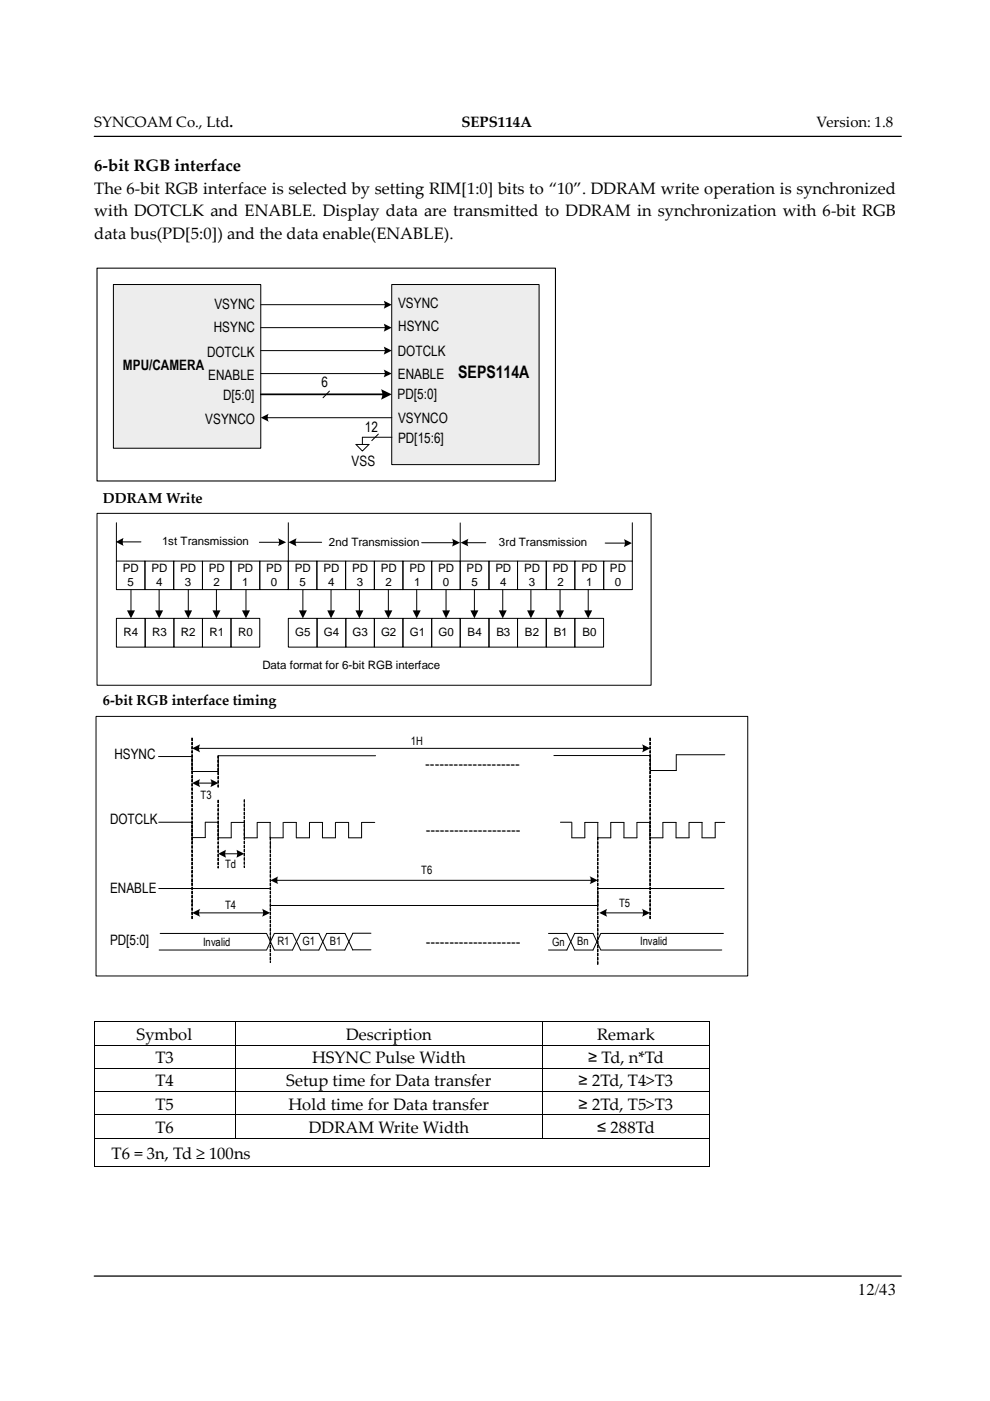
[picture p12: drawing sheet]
<svg xmlns="http://www.w3.org/2000/svg" width="210mm" height="297mm" viewBox="0 0 210 297" stroke-linecap="round" stroke-linejoin="round" font-family="sans-serif">
<path d="M20 28.9h171.1M20 270.6h171.1" fill="none" stroke="#000" stroke-width=".26"/>
<path d="M20.6 56.9h97.2v45.1h-97.2z" fill="none" stroke="#000" stroke-width=".23"/>
<path d="M24 60.3h31.3v34.7h-31.3z" fill-rule="evenodd" fill="#e8eef7"/>
<path d="M24 60.3h31.3v34.7h-31.3z" fill="none" stroke="#000" stroke-width=".21"/>
<path d="M83.1 60.3h31.2v38.2h-31.2z" fill-rule="evenodd" fill="#e8eef7"/>
<g fill="none" stroke="#000" stroke-width=".21">
<path d="M55.3 64.6h26.5M55.3 69.5h26.5M55.3 74.3h26.5M55.3 79.2h26.5M83.1 60.3h31.2v38.2h-31.2zM56.6 88.6h26.5M69.8 82.9l-1.3 1.4M75.5 94.2h2.7l-1.4 1.4zM80.2 92l-1.4 1.4M83.1 92.7h-6.3v1.5M20.6 108.8h117.4v36.5h-117.4zM24.7 119h6v6h-6z"/>
<path d="M24.7 110.8v8.2M25.8 114.9h4.1M30.7 119h6.1v6h-6.1zM36.8 119h6.1v6h-6.1zM42.9 119h6.1v6h-6.1zM49 119h6.1v6h-6.1zM55 115h4.4M55.1 119h6v6h-6zM61.1 119h6.1v6h-6.1zM61.1 110.8v8.2M62.4 115h5.8M67.2 119h6.1v6h-6.1z"/>
<path d="M73.3 119h6.1v6h-6.1zM79.4 119h6v6h-6zM85.4 119h6.1v6h-6.1zM89.4 115.1h6.9M91.5 119h6.1v6h-6.1zM97.6 119h6.1v6h-6.1zM97.6 110.9v8.1M98.9 115.1h4.1M103.7 119h6v6h-6zM109.7 119h6.1v6h-6.1zM115.8 119h6.1v6h-6.1zM121.9 119h6.1v6h-6.1z"/>
<path d="M128 119h6.1v6h-6.1zM128.3 115.1h4.4M134.1 110.8v8.2M24.7 131.1h6.1v6.1h-6.1zM27.8 125v4.6M30.8 131.1h6.1v6.1h-6.1zM33.7 125v4.6M36.9 131.1h6v6.1h-6zM39.9 125v4.6M42.9 131.1h6.1v6.1h-6.1zM45.9 125v4.6M49 131.1h6.1v6.1h-6.1z"/>
<path d="M52.2 125v4.6M61.1 131.1h6.1v6.1h-6.1zM64.2 125v4.6M67.2 131.1h6.1v6.1h-6.1zM70.2 125v4.6M73.3 131.1h6.1v6.1h-6.1zM76.2 125v4.6M79.4 131.1h6v6.1h-6zM82.3 125v4.6M85.4 131.1h6.1v6.1h-6.1zM88.3 125v4.6M91.5 131.1h6.1v6.1h-6.1z"/>
<path d="M94.6 125v4.6M97.6 131.1h6.1v6.1h-6.1zM100.6 125v4.6M103.7 131.1h6v6.1h-6zM106.6 125v4.6M109.7 131.1h6.1v6.1h-6.1zM112.6 125v4.6M115.8 131.1h6.1v6.1h-6.1zM118.7 125v4.6M121.9 131.1h6.1v6.1h-6.1zM124.7 125v4.6M20.4 151.9h138.1v55h-138.1z"/>
<path d="M40.7 156.5l.1 .6zM40.7 157.4l.1 .5zM40.7 158.2v.6zM40.7 159.1l.1 .6zM42 158.7h94.5M137.8 156.5v.6zM137.8 157.4v.5zM137.8 158.2v.6zM137.8 159.1l.1 .6zM137.8 160v.6zM33.7 174.3h7v3.3h2.8v-3.3M40.7 160l.1 .6z"/>
<path d="M40.7 160.9l.1 .6zM40.7 161.8l.1 .5zM40.7 162.6l.1 .6zM40.7 163.5l.1 .6zM40.7 164.4v.6zM40.7 166.2l.1 .5zM40.7 167v.6zM40.7 167.9l.1 .5zM40.7 169.6l.1 .6zM40.7 170.6l.1 .5zM40.7 171.4v.6zM40.7 172.3l.1 .5z"/>
<path d="M40.7 173.2l.1 .5zM40.7 174l.1 .6zM40.7 174.9l.1 .6zM40.7 176.7l.1 .5zM40.7 177.5v.6zM40.7 178.4l.1 .6zM40.7 179.3l.1 .6zM40.7 165.2l.1 .6zM40.7 168.7l.1 .6zM40.7 175.8l.1 .6zM42 166h3M43.6 174.3h2.7"/>
<path d="M46.2 169.6l.1 .6zM46.2 170.5l.1 .6zM46.2 171.4l.1 .6zM46.2 172.3l.1 .6zM46.2 173.1l.1 .6zM46.2 174l.1 .6zM46.2 174.9l.1 .6zM46.2 175.8l.1 .6zM46.2 176.7l.1 .5zM46.2 177.5l.1 .6zM46.2 178.4l.1 .6zM46.2 179.3l.1 .6z"/>
<path d="M46.2 160.2l.1 .6zM46.2 161.1l.1 .6zM46.2 162l.1 .6zM46.2 162.9l.1 .5zM46.2 163.7l.1 .6zM46.2 164.6l.1 .6zM46.2 165.5l.1 .6zM46.2 166.4l.1 .5zM46.3 174.4v3.2h2.7v-3.2M49.1 174.4h2.7v3.2h2.7v-3.2h2.9M51.8 169.5v.6zM51.8 170.4v.6z"/>
<path d="M51.8 171.3v.6zM51.8 172.2v.6zM51.8 173v.6zM51.8 173.9v.6zM51.8 174.8v.6zM51.8 175.7v.5zM51.8 176.5v.7zM51.8 177.4v.6zM51.8 178.3v.6zM51.8 179.2v.6zM57.3 177.5v.6zM57.3 178.4v.6z"/>
<path d="M57.3 179.3v.6zM57.3 174.4v3.2h2.7v-3.2M60.1 174.4h2.7v3.2h2.8v-3.2M65.7 174.4h2.7M68.4 174.4v3.2h2.7v-3.2M71.2 174.4h2.7v3.2h2.8v-3.2M76.7 174.4h2.8M79.6 160.2h-33.3v3.4h-5.6v-3.2h-7.1M117.4 160.2h20.5v3.2M118.8 174.3h2.4M121.2 174.4v3.2h2.8v-3.2M124 174.4h2.8"/>
<path d="M126.7 177.5v.6zM126.7 178.4v.6zM126.7 179.3v.6zM126.7 174.4v3.2h2.8v-3.2M129.5 174.4h2.8v3.2h2.7v-3.2M135.1 174.4h2.7v3.2h2.7v-3.2h2.8v3.2h2.8v-3.2M137.8 160.9v.6zM137.8 161.8l.1 .5zM137.8 162.6v.6zM137.8 163.5v.6zM137.8 164.4v.6zM137.8 165.2v.6z"/>
<path d="M137.8 166.1v.6zM137.8 167v.6zM137.8 167.9l.1 .5zM137.8 168.7v.6zM137.8 169.6v.6zM137.8 170.5l.1 .6zM137.8 171.4v.6zM137.8 172.3l.1 .5zM137.8 173.1v.6zM137.8 174v.6zM137.8 174.9l.1 .6zM137.8 175.8v.6z"/>
<path d="M137.8 176.7v.5zM137.8 177.5v.6zM137.8 178.4v.6zM137.8 179.3v.6zM146.1 174.4h2.8M148.8 174.4v3.2h2.8M153.7 160h-10.3v3.4h-5.6M153.7 174.4h-2.1v3.2M33.7 188.4h23.4M34 197.9h22.5l1.7 3.5h3.8l1.7-3.5h3.9l1.7 3.5h3.8l1.7-3.5M40.7 180.2v.6zM40.7 181.1l.1 .5z"/>
<path d="M40.7 181.9l.1 .6zM40.7 182.8l.1 .6zM40.7 183.7l.1 .5zM40.7 184.6l.1 .5zM40.7 185.4l.1 .6zM40.7 186.4v.5zM40.7 187.2l.1 .6zM40.7 188.1l.1 .5zM40.7 189l.1 .5zM40.7 189.8l.1 .6zM40.7 190.7v.6zM40.7 191.6l.1 .6z"/>
<path d="M40.7 192.5l.1 .5zM40.7 193.3v.6zM40.7 194.2l.1 .6zM42 193.5h14M46.2 180.2l.1 .6zM46.2 181.1l.1 .6zM46.2 181.9l.1 .6zM46.2 182.8l.1 .6zM46.2 183.7l.1 .4zM47.5 181h3M51.8 180.1v.5zM51.8 180.9v.6z"/>
<path d="M51.8 181.8v.6zM51.8 182.7v.6zM51.8 183.6v.3zM57.3 180.2v.6zM57.3 181.1v.6zM57.3 181.9l.1 .6zM57.3 182.8v.6zM57.3 183.7v.6zM57.3 184.6l.1 .5zM57.3 185.5v.5zM57.3 186.4v.5zM57.3 187.2v.6z"/>
<path d="M57.3 188.1v.6zM57.3 189l.1 .5zM57.3 190.7v.6zM57.3 191.6v.6zM57.3 192.4v.6zM57.3 193.3v.6zM57.3 194.2v.6zM57.3 195.1l.1 .6zM57.3 196v.6zM57.3 196.8v.6zM57.3 197.7l.1 .6zM57.3 198.6v.6z"/>
<path d="M57.3 199.5v.6zM57.3 192h69.3M57.3 189.8v.6zM58.6 186.6h66.9M62 197.9h-3.8l-1.7 3.5M62.1 197.9l1.6 3.5h3.9l1.7-3.5h3.8M73.2 197.9l1.6 3.5M74.8 197.9h3.9M116.3 197.9h3.9l1.6 3.5h3.9l1.7-3.5M126.7 180.2v.6zM126.7 181.1v.6zM126.7 181.9l.1 .6z"/>
<path d="M126.7 182.8v.6zM126.7 183.7v.6zM126.7 184.6l.1 .5zM126.7 185.5v.5zM126.7 186.4v.5zM126.7 187.2v.6zM126.7 188.1v.6zM126.7 189l.1 .5zM126.7 190.7v.6zM126.7 191.6v.6zM126.7 192.4v.6zM126.7 193.3v.6z"/>
<path d="M126.7 194.2v.6zM126.7 195.1l.1 .6zM126.7 196v.6zM126.7 196.8v.6zM126.7 197.7l.1 .6zM126.7 198.6v.6zM126.7 199.5v.6zM126.7 189.8v.6zM126.7 188.8v3.2M126.8 188.4h26.7M127.5 197.9h25.9M128.3 193.5h8.2"/>
<path d="M137.8 180.2v.6zM137.8 181.1l.1 .5zM137.8 181.9v.6zM137.8 182.8v.6zM137.8 183.7l.1 .5zM137.8 184.5v.6zM137.8 185.4v.6zM137.8 186.3v.6zM137.8 187.2v.6zM137.8 188.1v.5zM137.8 188.9v.6zM137.8 189.8v.6z"/>
<path d="M137.8 190.7v.6zM137.8 191.6v.6zM137.8 192.4v.6zM137.8 193.3v.6zM137.8 194.2l.1 .6zM20 216.7v4.8M20.1 216.6h29.6M33.7 201.4h22.7M49.8 216.7v4.8M49.9 216.6h65.1M57.3 200.4v.6zM57.3 201.2v.6z"/>
<path d="M57.3 202.1v.6zM57.3 203v.6zM57.3 203.9v.1zM74.8 201.4h3.9M115.1 216.7v4.8M115.2 216.6h35.1M116.3 201.4h3.9l1.6-3.5h3.9l1.7 3.5M126.7 200.4v.6zM126.7 201.2v.6zM126.7 202.1v.6zM126.7 203v.6zM126.7 203.9v.6z"/>
<path d="M127.5 201.4h25.5M150.4 216.7v4.8M20 221.7v4.7M20 226.6v4.8M20 231.5v4.8M20 236.4v4.8M20.1 221.6h29.6M20.1 226.5h29.6M20.1 231.4h29.6M20.1 236.3h29.6M49.8 221.7v4.7M49.8 226.6v4.8"/>
<path d="M49.8 231.5v4.8M49.8 236.4v4.8M49.9 221.6h65.1M49.9 226.5h65.1M49.9 231.4h65.1M49.9 236.3h65.1M115.1 221.7v4.7M115.1 226.6v4.8M115.1 231.5v4.8M115.1 236.4v4.8M115.2 221.6h35.1M115.2 226.5h35.1"/>
<path d="M115.2 231.4h35.1M115.2 236.3h35.1M150.4 221.7v4.7M150.4 226.6v4.8M150.4 231.5v4.8M150.4 236.4v4.8M20 241.4v5.8M20.1 241.3h29.6M20.1 247.3h130.2M49.9 241.3h65.1M115.2 241.3h35.1M150.4 241.4v5.8"/>
</g>
<g fill="#000">
<path d="M26.9 129.4h1.7l-.8 1.7zM32.9 129.4h1.7l-.9 1.7zM39.1 129.4h1.6l-.8 1.7zM45 129.4h1.7l-.8 1.7zM51.3 129.4h1.7l-.8 1.7zM63.4 129.4h1.7l-.9 1.7zM69.4 129.4h1.6l-.8 1.7zM75.4 129.4h1.6l-.8 1.7zM81.5 129.4h1.7l-.9 1.7zM87.5 129.4h1.7l-.9 1.7zM93.8 129.4h1.6l-.8 1.7zM99.7 129.4h1.7l-.8 1.7z"/>
<path d="M105.7 129.4h1.7l-.8 1.7zM111.8 129.4h1.6l-.8 1.7zM117.9 129.4h1.7l-.9 1.7zM123.9 129.4h1.7l-.9 1.7z"/>
<path d="M81.4 63.8l1.7 .8-1.7 .8 .2-.6z" fill-rule="evenodd"/>
<path d="M81.4 68.6l1.7 .9-1.7 .8 .2-.6z" fill-rule="evenodd"/>
<path d="M81.4 73.5l1.7 .8-1.7 .9 .2-.7z" fill-rule="evenodd"/>
<path d="M81.4 78.4l1.7 .8-1.7 .8 .2-.6z" fill-rule="evenodd"/>
<path d="M55.3 88.6l1.7-.9-.2 .5v.7l.2 .5z" fill-rule="evenodd"/>
<path d="M80.8 82.5l2.3 1.1-2.3 1.2 .3-1z" fill-rule="evenodd"/>
<path d="M24.6 114.9l1.6-.9-.2 .6 .2 1.1z" fill-rule="evenodd"/>
<path d="M59 114.1l1.7 .9-1.7 .8 .2-.7z" fill-rule="evenodd"/>
<path d="M61.2 115l1.7-.9-.2 .5 .2 1.2z" fill-rule="evenodd"/>
<path d="M95.8 114.2l1.7 .9-1.7 .8 .3-.8z" fill-rule="evenodd"/>
<path d="M97.7 115.1l1.7-.9-.3 .5v.7l.3 .5z" fill-rule="evenodd"/>
<path d="M132.3 114.3l1.7 .8-1.7 .9 .2-.8z" fill-rule="evenodd"/>
<path d="M40.7 158.7l1.7-.9-.2 .7 .2 1z" fill-rule="evenodd"/>
<path d="M136.1 157.8l1.7 .9-1.7 .8 .3-.7z" fill-rule="evenodd"/>
<path d="M40.7 166l1.7-.8-.2 .6 .2 1.1z" fill-rule="evenodd"/>
<path d="M44.6 165.2l1.7 .8-1.7 .9 .2-.8z" fill-rule="evenodd"/>
<path d="M40.7 193.5l1.7-.8-.2 .6 .2 1.1z" fill-rule="evenodd"/>
<path d="M46.3 181l1.6-.8a1.8 1.8 0 0 0 0 1.7z" fill-rule="evenodd"/>
<path d="M50.1 180.2l1.7 .8-1.7 .9 .2-.7z" fill-rule="evenodd"/>
<path d="M55.6 192.7l1.7 .8-1.7 .9 .2-.6z" fill-rule="evenodd"/>
<path d="M57.3 186.6l1.7-.8-.2 .5v.6l.2 .6z" fill-rule="evenodd"/>
<path d="M125.1 185.8l1.6 .8-1.6 .9 .2-.8z" fill-rule="evenodd"/>
<path d="M127 193.5l1.7-.8-.2 .8 .2 .9z" fill-rule="evenodd"/>
<path d="M136.1 192.7l1.7 .8-1.7 .9 .3-.8z" fill-rule="evenodd"/>
</g>
<path d="M55.3 83.6h26.1" fill="none" stroke="#000" stroke-width=".37"/>
<g fill="#000">
<path d="M19.9 216.5h.2v.2h-.2zM49.7 216.5h.2v.2h-.2zM115 216.5h.2v.2h-.2zM150.3 216.5h.2v.2h-.2zM19.9 221.5h.2v.2h-.2zM19.9 226.4h.2v.2h-.2zM19.9 231.4h.2v.1h-.2zM19.9 236.3h.2v.1h-.2zM49.7 221.5h.2v.2h-.2zM49.7 226.4h.2v.2h-.2zM49.7 231.4h.2v.1h-.2zM49.7 236.3h.2v.1h-.2z"/>
<path d="M115 221.5h.2v.2h-.2zM115 226.4h.2v.2h-.2zM115 231.4h.2v.1h-.2zM115 236.3h.2v.1h-.2zM150.3 221.5h.2v.2h-.2zM150.3 226.4h.2v.2h-.2zM150.3 231.4h.2v.1h-.2zM150.3 236.3h.2v.1h-.2zM19.9 241.2h.2v.2h-.2zM19.9 247.2h.2v.2h-.2zM49.7 241.2h.2v.2h-.2zM115 241.2h.2v.2h-.2z"/>
<path d="M150.3 241.2h.2v.2h-.2zM150.3 247.2h.2v.2h-.2z"/>
<path d="M40.7 156.5l.1 .6zM40.7 157.4l.1 .5zM40.7 158.2v.6zM40.7 159.1l.1 .6zM40.7 160l.1 .6zM40.7 160.9l.1 .6zM40.7 161.8l.1 .5zM40.7 162.6l.1 .6zM40.7 163.5l.1 .6zM40.7 164.4v.6zM40.7 165.2l.1 .6zM40.7 166.2l.1 .5zM40.7 167v.6zM40.7 167.9l.1 .5zM40.7 168.7l.1 .6zM40.7 169.6l.1 .6zM40.7 170.6l.1 .5zM40.7 171.4v.6zM40.7 172.3l.1 .5zM40.7 173.2l.1 .5zM40.7 174l.1 .6zM40.7 174.9l.1 .6zM40.7 175.8l.1 .6zM40.7 176.7l.1 .5zM40.7 177.5v.6zM40.7 178.4l.1 .6zM40.7 179.3l.1 .6zM40.7 180.2v.6zM40.7 181.1l.1 .5zM40.7 181.9l.1 .6zM40.7 182.8l.1 .6zM40.7 183.7l.1 .5zM40.7 184.6l.1 .5zM40.7 185.4l.1 .6zM40.7 186.4v.5zM40.7 187.2l.1 .6zM40.7 188.1l.1 .5zM40.7 189l.1 .5zM40.7 189.8l.1 .6zM40.7 190.7v.6zM40.7 191.6l.1 .6zM40.7 192.5l.1 .5zM40.7 193.3v.6zM40.7 194.2l.1 .6z"/>
<path d="M137.8 156.5v.6zM137.8 157.4v.5zM137.8 158.2v.6zM137.8 159.1l.1 .6zM137.8 160v.6zM137.8 160.9v.6zM137.8 161.8l.1 .5zM137.8 162.6v.6zM137.8 163.5v.6zM137.8 164.4v.6zM137.8 165.2v.6zM137.8 166.1v.6zM137.8 167v.6zM137.8 167.9l.1 .5zM137.8 168.7v.6zM137.8 169.6v.6zM137.8 170.5l.1 .6zM137.8 171.4v.6zM137.8 172.3l.1 .5zM137.8 173.1v.6zM137.8 174v.6zM137.8 174.9l.1 .6zM137.8 175.8v.6zM137.8 176.7v.5zM137.8 177.5v.6zM137.8 178.4v.6zM137.8 179.3v.6zM137.8 180.2v.6zM137.8 181.1l.1 .5zM137.8 181.9v.6zM137.8 182.8v.6zM137.8 183.7l.1 .5zM137.8 184.5v.6zM137.8 185.4v.6zM137.8 186.3v.6zM137.8 187.2v.6zM137.8 188.1v.5zM137.8 188.9v.6zM137.8 189.8v.6zM137.8 190.7v.6zM137.8 191.6v.6zM137.8 192.4v.6zM137.8 193.3v.6zM137.8 194.2l.1 .6z"/>
<path d="M46.2 169.6l.1 .6zM46.2 170.5l.1 .6zM46.2 171.4l.1 .6zM46.2 172.3l.1 .6zM46.2 173.1l.1 .6zM46.2 174l.1 .6zM46.2 174.9l.1 .6zM46.2 175.8l.1 .6zM46.2 176.7l.1 .5zM46.2 177.5l.1 .6zM46.2 178.4l.1 .6zM46.2 179.3l.1 .6zM46.2 180.2l.1 .6zM46.2 181.1l.1 .6zM46.2 181.9l.1 .6zM46.2 182.8l.1 .6zM46.2 183.7l.1 .4z"/>
<path d="M46.2 160.2l.1 .6zM46.2 161.1l.1 .6zM46.2 162l.1 .6zM46.2 162.9l.1 .5zM46.2 163.7l.1 .6zM46.2 164.6l.1 .6zM46.2 165.5l.1 .6zM46.2 166.4l.1 .5z"/>
<path d="M51.8 169.5v.6zM51.8 170.4v.6zM51.8 171.3v.6zM51.8 172.2v.6zM51.8 173v.6zM51.8 173.9v.6zM51.8 174.8v.6zM51.8 175.7v.5zM51.8 176.5v.7zM51.8 177.4v.6zM51.8 178.3v.6zM51.8 179.2v.6zM51.8 180.1v.5zM51.8 180.9v.6zM51.8 181.8v.6zM51.8 182.7v.6zM51.8 183.6v.3z"/>
<path d="M57.3 177.5v.6zM57.3 178.4v.6zM57.3 179.3v.6zM57.3 180.2v.6zM57.3 181.1v.6zM57.3 181.9l.1 .6zM57.3 182.8v.6zM57.3 183.7v.6zM57.3 184.6l.1 .5zM57.3 185.5v.5zM57.3 186.4v.5zM57.3 187.2v.6zM57.3 188.1v.6zM57.3 189l.1 .5zM57.3 189.8v.6zM57.3 190.7v.6zM57.3 191.6v.6zM57.3 192.4v.6zM57.3 193.3v.6zM57.3 194.2v.6zM57.3 195.1l.1 .6zM57.3 196v.6zM57.3 196.8v.6zM57.3 197.7l.1 .6zM57.3 198.6v.6zM57.3 199.5v.6zM57.3 200.4v.6zM57.3 201.2v.6zM57.3 202.1v.6zM57.3 203v.6zM57.3 203.9v.1z"/>
<path d="M126.7 177.5v.6zM126.7 178.4v.6zM126.7 179.3v.6zM126.7 180.2v.6zM126.7 181.1v.6zM126.7 181.9l.1 .6zM126.7 182.8v.6zM126.7 183.7v.6zM126.7 184.6l.1 .5zM126.7 185.5v.5zM126.7 186.4v.5zM126.7 187.2v.6zM126.7 188.1v.6zM126.7 189l.1 .5zM126.7 189.8v.6zM126.7 190.7v.6zM126.7 191.6v.6zM126.7 192.4v.6zM126.7 193.3v.6zM126.7 194.2v.6zM126.7 195.1l.1 .6zM126.7 196v.6zM126.7 196.8v.6zM126.7 197.7l.1 .6zM126.7 198.6v.6zM126.7 199.5v.6zM126.7 200.4v.6zM126.7 201.2v.6zM126.7 202.1v.6zM126.7 203v.6zM126.7 203.9v.6z"/>
</g>
<text font-size="3.7" x="97.1" y="80.1">SEPS114A</text>
<g font-size="3.5">
<text x="20" y="36.3">6-bit RGB interface</text>
<text x="20" y="41.1">The 6-bit RGB interface is selected by setting RIM[1:0] bits to “10”. DDRAM write operation is synchronized</text>
<text x="20" y="45.8">with DOTCLK and ENABLE. Display data are transmitted to DDRAM in synchronization with 6-bit RGB</text>
<text x="20" y="50.6">data bus(PD[5:0]) and the data enable(ENABLE).</text>
<text x="29" y="220.4">Symbol</text>
<text x="73.4" y="220.4">Description</text>
<text x="126.6" y="220.4">Remark</text>
<text x="32.9" y="225.4">T3</text>
<text x="66.2" y="225.4">HSYNC Pulse Width</text>
<text x="124.7" y="225.4">≥ Td, n*Td</text>
<text x="32.9" y="230.3">T4</text>
<text x="60.7" y="230.3">Setup time for Data transfer</text>
<text x="122.7" y="230.3">≥ 2Td, T4&gt;T3</text>
<text x="32.9" y="235.2">T5</text>
<text x="61.2" y="235.2">Hold time for Data transfer</text>
<text x="122.7" y="235.2">≥ 2Td, T5&gt;T3</text>
<text x="23.7" y="245.7">T6 = 3n, Td ≥ 100ns</text>
<text x="32.9" y="240.2">T6</text>
<text x="65.4" y="240.2">DDRAM Write Width</text>
<text x="126.6" y="240.2">≤ 288Td</text>
<text x="181.9" y="274.6">12/43</text>
</g>
<g font-size="3.2">
<text x="20" y="26.9">SYNCOAM Co., Ltd.</text>
<text x="97.8" y="26.9">SEPS114A</text>
<text x="173.1" y="26.9">Version: 1.8</text>
</g>
<g font-size="3">
<text x="45.5" y="65.5">VSYNC</text>
<text x="84.4" y="65.3">VSYNC</text>
<text x="45.3" y="70.4">HSYNC</text>
<text x="84.4" y="70.2">HSYNC</text>
<text x="43.9" y="75.7">DOTCLK</text>
<text x="84.3" y="75.5">DOTCLK</text>
<text x="26.1" y="78.4">MPU/CAMERA</text>
<text x="44.2" y="80.6">ENABLE</text>
<text x="68.2" y="82.1">6</text>
<text x="84.3" y="80.3">ENABLE</text>
<text x="43.5" y="89.8">VSYNCO</text>
<text x="47.3" y="84.7">D[5:0]</text>
<text x="84.3" y="84.5">PD[5:0]</text>
<text x="84.4" y="89.6">VSYNCO</text>
<text x="77.3" y="91.6">12</text>
<text x="84.4" y="94">PD[15:6]</text>
<text x="74.5" y="98.8">VSS</text>
<text x="21.8" y="106.7">DDRAM Write</text>
<text x="21.8" y="149.5">6-bit RGB interface timing</text>
<text x="24.3" y="160.9">HSYNC</text>
<text x="90.1" y="163">--------------------</text>
<text x="23.3" y="174.8">DOTCLK</text>
<text x="90.3" y="177">--------------------</text>
<text x="23.3" y="189.3">ENABLE</text>
<text x="23.3" y="200.4">PD[5:0]</text>
<text x="90.3" y="200.9">--------------------</text>
</g>
<g font-size="2.4">
<text x="34.4" y="115.7">1st Transmission</text>
<text x="69.7" y="115.9">2nd Transmission</text>
<text x="105.8" y="115.9">3rd Transmission</text>
<text x="26" y="121.3">PD</text>
<text x="27.1" y="124.2">5</text>
<text x="32.1" y="121.3">PD</text>
<text x="33.1" y="124.2">4</text>
<text x="38.2" y="121.3">PD</text>
<text x="39.2" y="124.2">3</text>
<text x="44.3" y="121.3">PD</text>
<text x="45.3" y="124.2">2</text>
<text x="50.3" y="121.3">PD</text>
<text x="51.4" y="124.2">1</text>
<text x="56.4" y="121.3">PD</text>
<text x="57.4" y="124.2">0</text>
<text x="62.5" y="121.3">PD</text>
<text x="63.5" y="124.2">5</text>
<text x="68.6" y="121.3">PD</text>
<text x="69.6" y="124.2">4</text>
<text x="74.6" y="121.3">PD</text>
<text x="75.6" y="124.2">3</text>
<text x="80.7" y="121.3">PD</text>
<text x="81.7" y="124.2">2</text>
<text x="86.8" y="121.3">PD</text>
<text x="87.8" y="124.2">1</text>
<text x="92.9" y="121.3">PD</text>
<text x="93.9" y="124.2">0</text>
<text x="98.9" y="121.3">PD</text>
<text x="100" y="124.2">5</text>
<text x="105" y="121.3">PD</text>
<text x="106" y="124.2">4</text>
<text x="111.1" y="121.3">PD</text>
<text x="112.1" y="124.2">3</text>
<text x="117.2" y="121.3">PD</text>
<text x="118.2" y="124.2">2</text>
<text x="123.3" y="121.3">PD</text>
<text x="124.2" y="124.2">1</text>
<text x="129.3" y="121.2">PD</text>
<text x="130.4" y="124.2">0</text>
<text x="26.2" y="134.9">R4</text>
<text x="32.3" y="134.9">R3</text>
<text x="38.4" y="134.9">R2</text>
<text x="44.4" y="134.9">R1</text>
<text x="50.5" y="134.9">R0</text>
<text x="62.6" y="134.9">G5</text>
<text x="68.7" y="134.9">G4</text>
<text x="74.7" y="134.9">G3</text>
<text x="80.8" y="134.9">G2</text>
<text x="86.9" y="134.9">G1</text>
<text x="93" y="134.9">G0</text>
<text x="99.1" y="134.9">B4</text>
<text x="105.2" y="134.9">B3</text>
<text x="111.3" y="134.9">B2</text>
<text x="117.4" y="134.9">B1</text>
<text x="123.5" y="134.9">B0</text>
<text x="55.6" y="141.9">Data format for 6-bit RGB interface</text>
<text x="87.1" y="158">1H</text>
<text x="42.5" y="169.3">T3</text>
<text x="47.7" y="184">Td</text>
<text x="89.3" y="185.2">T6</text>
<text x="47.7" y="192.7">T4</text>
<text x="131.3" y="192.3">T5</text>
<text x="43.1" y="200.6">Invalid</text>
<text x="58.8" y="200.4">R1</text>
<text x="64.1" y="200.4">G1</text>
<text x="69.9" y="200.4">B1</text>
<text x="117.1" y="200.5">Gn</text>
<text x="122.4" y="200.4">Bn</text>
<text x="135.7" y="200.3">Invalid</text>
</g>
</svg>
